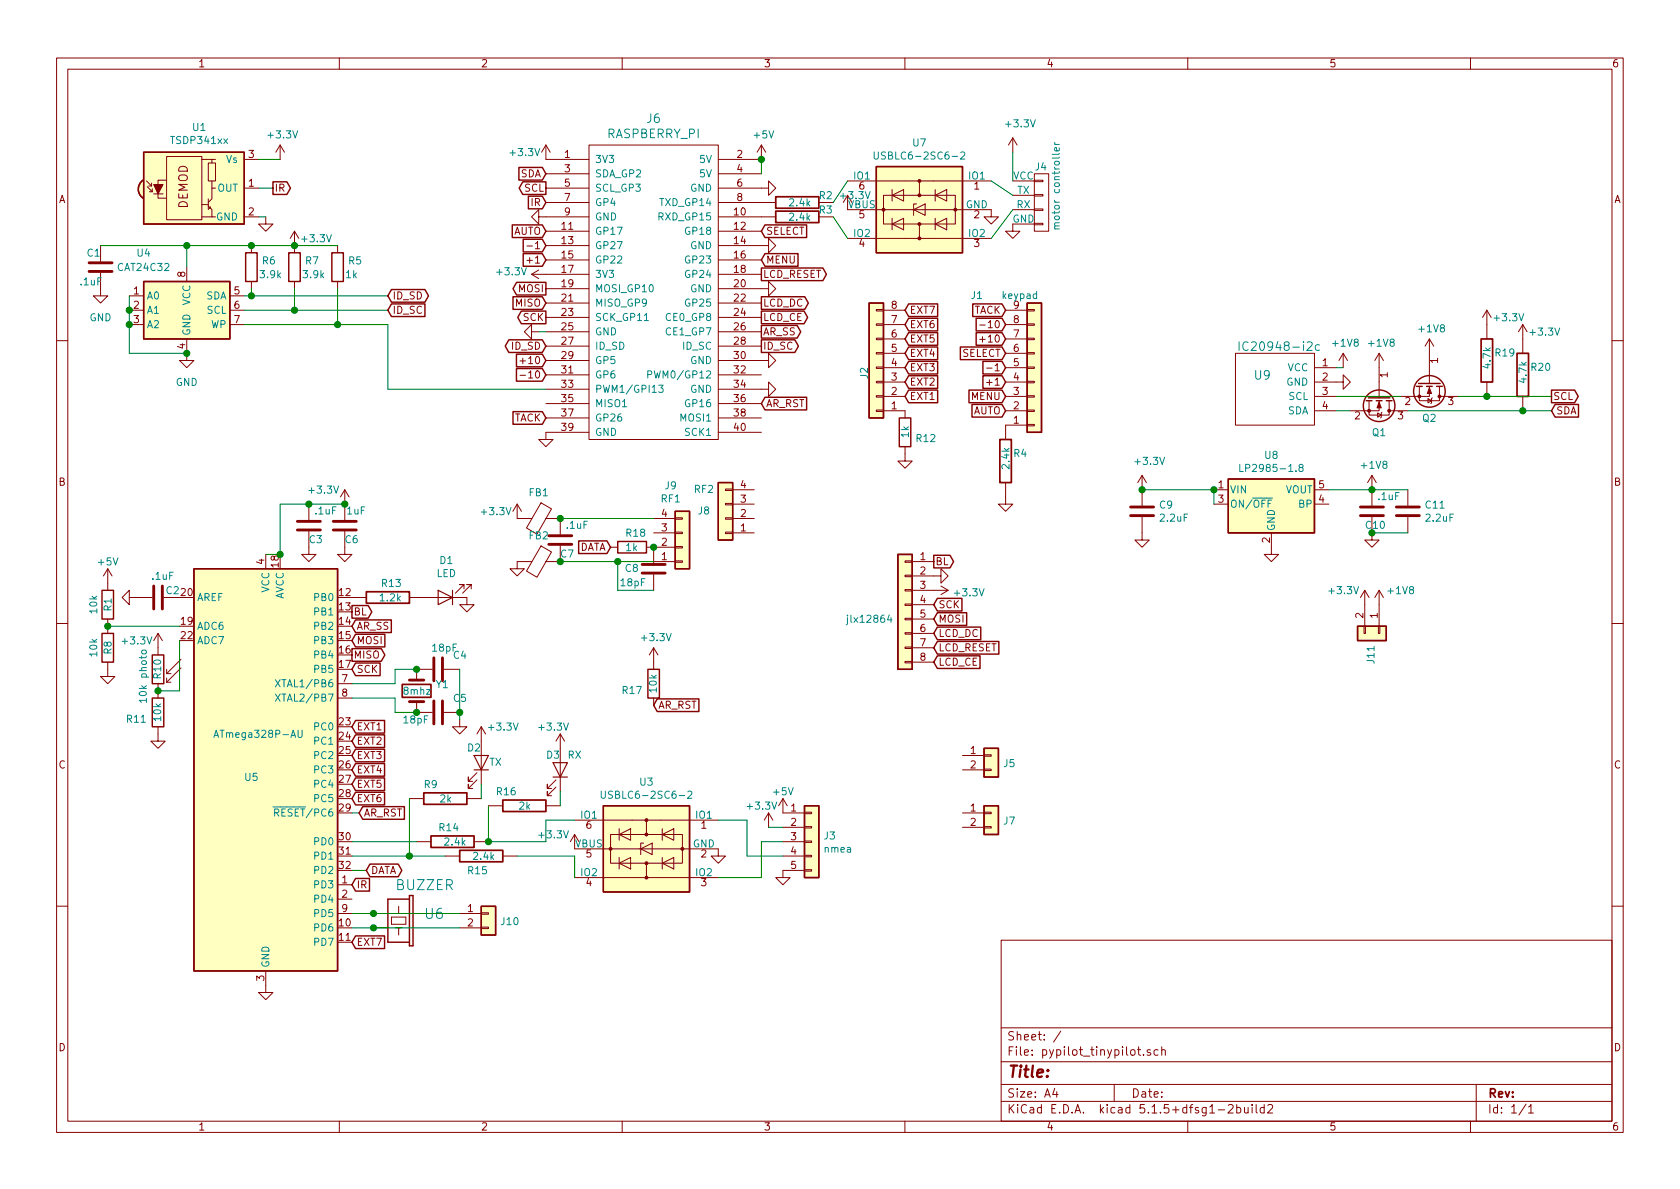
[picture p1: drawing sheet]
<svg xmlns="http://www.w3.org/2000/svg" width="297mm" height="210mm" viewBox="0 0 297 210" stroke-linecap="round" stroke-linejoin="round" font-family="sans-serif">
<g fill="none" stroke="#840000" stroke-width=".18">
<path d="M10 10.3h277v189.9h-277zM12 12.2h273v186.1h-273zM60 10.3v1.9M110 10.3v1.9M160 10.3v1.9M210 10.3v1.9M260 10.3v1.9M25.9 32l.9 .9M26 33l.9 .9M26.3 32.9h.5M26.4 33.9h.5M26.8 32.4v.5"/>
<path d="M26.9 33.4v.5M27.2 34.3h1.6M29.5 27.7h6.2v11.2h-6.2zM29.5 31.9h-1.6v3.1h1.6M35.7 38.3h1.8M35.7 28.2h1.8M35.7 36.2h1.1M36.8 28.8h1.3v3.2h-1.3zM36.8 36.4l.7 .7v1.2h.6M36.8 35.2v1.9M37.2 36.6v.2h-.2M37.5 32v1.3"/>
<path d="M38.1 28.2h-.6v.6M38.1 33.3h-.6v1.9l-.7 .6M43.2 38.3h2.5M43.2 28.2h2.5M43.2 33.3h2.5M47 38.3v1.3h1.3l-1.3 1.3-1.3-1.3h1.3M49.5 25.6l-.7 1.3M49.5 25.6v2.6M49.5 25.6l.8 1.3M95.2 38.3v-1.2l-1.2 1.2 1.2 1.3v-1.3h8.9M96.5 25.6v2.6h7.6M96.5 33.3h7.6"/>
<path d="M96.5 35.8h7.6M96.5 30.7h7.6M96.5 25.6l-.7 1.3M96.5 25.6l.8 1.3M104.1 25.6h22.9v52.1h-22.9zM127 33.3h8.9v-1.3l1.3 1.3-1.3 1.2v-1.2M127 38.3h10.2M127 35.8h10.2M127 30.7h7.6M134.6 25.6v2.6h-7.6M134.6 25.6l-.7 1.3M134.6 25.6l.8 1.3"/>
<path d="M149.9 32h12.7v2.5M149.9 34.5v2.6h25.4v1.2h-1.3l1.3 1.3 1.2-1.3h-1.2M156.2 34.5h12.7v5.1h-12.7zM157.7 39.6l2.1-1v2zM157.7 34.5l2.1-1v2.1zM157.7 33.5v2.1M157.7 38.6v2M161.5 37.1l2.1-1v2zM162.1 36.1h-.6v2M162.6 39.6v2.6h-12.7M162.6 32h12.7M165.4 39.6l2-1v2z"/>
<path d="M165.4 34.5l2-1v2.1zM165.4 33.5v2.1M165.4 38.6v2M179.1 32h3.8M179.1 34.5h3.8M179.1 37.1h3.8M179.1 24.4l-.8 1.2M179.1 24.4v2.5M179.1 24.4l.7 1.2M182.9 39.5h1.5v.2h-1.5zM182.9 37h1.5v.2h-1.5zM182.9 34.4h1.5v.3h-1.5z"/>
<path d="M182.9 31.9h1.5v.2h-1.5zM182.9 30.7h2.5v10.2h-2.5zM182.9 39.6h-3.8v1.3h-1.3l1.3 1.3 1.2-1.3h-1.2M17.8 48.3v4h1.2l-1.2 1.3-1.3-1.3h1.3M17.8 43.4v2.8M22.9 57.4h2.5M22.9 54.9h2.5M22.9 52.3h2.5M33 59.9v3.8h1.3l-1.3 1.3-1.3-1.3h1.3M33 47.2v2.6M40.6 57.4h2.6M40.6 54.9h2.6"/>
<path d="M40.6 52.3h2.6M44.4 43.4v1.3M44.4 49.8v1.2M52.1 40.9v3.8M52.1 49.8v1.2M52.1 40.9l-.8 1.3M52.1 40.9l.7 1.3M59.7 43.4v1.3M59.7 49.8v1.2M93.2 46h.9M93.2 43.5h.9M94 58.7v-1.3l-1.3 1.3 1.3 1.2v-1.2h1.2"/>
<path d="M94 48.5h10.1M94 48.5l1.2 .8M95.2 47.7l-1.2 .8M96.5 40.9h7.6M96.5 43.4h7.6M96.5 46h7.6M96.5 51h7.6M96.5 53.6h7.6M96.5 56.1h7.6M96.5 58.7h7.6M127 51h8.9v-1.2l1.3 1.2-1.3 1.3v-1.3M127 43.4h8.9v-1.2l1.3 1.2-1.3 1.3v-1.3"/>
<path d="M127 40.9h7.6M127 46h7.6M127 48.5h7.6M127 53.6h7.6M127 56.1h7.6M127 58.7h7.6M154.9 59.8h1.3v.3h-1.3zM154.9 57.3h1.3v.2h-1.3zM154.9 54.7h1.3v.3h-1.3zM156.2 59.9h3.8M156.2 57.4h3.8M156.2 54.9h3.8"/>
<path d="M162.6 42.2h12.7M173.2 57.5h1M177.8 59.9h3.8M177.8 57.4h3.8M177.8 54.9h3.8M181.6 59.8h1.3v.3h-1.3zM181.6 57.3h1.3v.2h-1.3zM181.6 54.7h1.3v.3h-1.3zM252.7 59.9l-.7 1.3M252.7 59.9v7.9M252.7 59.9l.8 1.3M262.9 54.9l-.8 1.2"/>
<path d="M262.9 54.9v5M262.9 54.9l.8 1.2M269.2 57.4l-.7 1.3M269.2 57.4v5.1M269.2 57.4l.8 1.3M10 60.2h2M91.9 66.4h1M91.9 63.8h1M96.5 61.2h7.6M96.5 63.7h7.6M96.5 66.3h7.6M96.5 68.8h7.6"/>
<path d="M96.5 71.4h7.6M96.5 73.9h7.6M104.1 76.4h-7.6v1.3h1.3l-1.3 1.3-1.3-1.3h1.3M127 63.7h8.9v-1.2l1.3 1.2-1.3 1.3v-1.3M127 68.8h8.9v-1.2l1.3 1.2-1.3 1.3v-1.3M127 61.2h7.6M127 66.3h7.6M127 71.4h7.6M127 73.9h7.6M127 76.4h7.6M154.9 62.4h1.3v.2h-1.3zM154.9 67.4h1.3v.3h-1.3z"/>
<path d="M154.9 70h1.3v.2h-1.3zM154.9 72.5h1.3v.3h-1.3zM154.9 64.9h1.3v.2h-1.3zM156.2 72.6h3.8v1.3M156.2 70.1h3.8M156.2 67.6h3.8M156.2 65h3.8M156.2 62.5h3.8M160 79v2.5h1.3l-1.3 1.3-1.3-1.3h1.3M173.2 60h1M174.4 65.1h1M174.4 67.6h1"/>
<path d="M177.8 72.6h3.8M177.8 70.1h3.8M177.8 67.6h3.8M177.8 65h3.8M177.8 62.5h3.8M181.6 62.4h1.3v.2h-1.3zM181.6 67.4h1.3v.3h-1.3zM181.6 70h1.3v.2h-1.3zM181.6 72.5h1.3v.3h-1.3zM181.6 75.1h1.3v.2h-1.3zM181.6 64.9h1.3v.2h-1.3zM181.6 75.2h-3.8v2.5"/>
<path d="M218.4 62.5h14v12.7h-14zM232.4 67.6h5.1v-1.3l1.3 1.3-1.3 1.2v-1.2M232.4 72.6h3.8M232.4 70.1h3.8M232.4 65h3.8M237.5 62.5l-.8 1.2M237.5 62.5v2.5M237.5 62.5l.8 1.2M242.1 70.9v2.5h3.5v-2.5M243.6 73l.6 .4-.6 .4zM243.8 70.9v1.7h-5M243.8 62.5l-.7 1.2"/>
<path d="M243.8 62.5v7.9M243.8 62.5l.8 1.2M244.3 72.9l-.1 .1v.8l-.1 .1M245.6 72.6h3.3M251 68.3v2.6h3.5v-2.6M252.5 70.5l.6 .4-.6 .3zM252.7 68.3v1.8h-5.1M253.2 70.4l-.1 .1v.7l-.1 .2M254.5 70.1h3.3M262.9 67.6v2.5M269.2 70.1v2.5M285 60.2h2"/>
<path d="M47 98v2.6M54.6 94v4h-1.3l1.3 1.3 1.3-1.3h-1.3M54.6 89.1v2.8M61 94v4h-1.3l1.3 1.3 1.2-1.3h-1.2M61 86.6v5.3M61 86.6l-.8 1.3M61 86.6l.7 1.3M91.4 89.1v2.6h2.6M91.4 89.1l-.7 1.3M91.4 89.1l.8 1.3M94 99.3h-2.6v1.3h1.3l-1.3 1.2-1.2-1.2h1.2M95.7 88.9l1.8 1.1-2.6 4.5-1.8-1.1z"/>
<path d="M95.7 96.5l1.8 1.1-2.6 4.5-1.8-1.1zM96.5 91.7h2.6v2.8M99.1 96.5v2.8h-2.6M107.9 96.8h1.3M114.3 96.8h5.1M115.6 91.7h3.8M115.6 99.3h3.8M115.6 94.2h3.8M115.6 96.8v2.8M119.4 91.6h1.2v.2h-1.2zM119.4 94.1h1.2v.3h-1.2zM119.4 99.2h1.2v.2h-1.2z"/>
<path d="M119.4 96.6h1.2v.3h-1.2zM128.3 86.5h1.2v.2h-1.2zM128.3 89h1.2v.3h-1.2zM128.3 94.1h1.2v.3h-1.2zM128.3 91.6h1.2v.2h-1.2zM129.5 91.7h3.8M129.5 94.2h3.8M129.5 89.1h3.8M129.5 86.6h3.8M160 99.2h1.3v.2h-1.3zM161.3 99.3h3.8M177.8 85.3v3.8h1.3l-1.3 1.3-1.3-1.3h1.3"/>
<path d="M201.9 91.4v4.1h1.3l-1.3 1.3-1.2-1.3h1.2M201.9 84.1l-.7 1.2M201.9 84.1v5.3M201.9 84.1l.8 1.2M214.6 89.1h2.6M214.6 86.6h2.6M224.8 94.2v3.8h1.3l-1.3 1.3-1.3-1.3h1.3M232.4 89.1h2.5M232.4 86.6h2.5M242.6 91.4v4.1h1.2l-1.2 1.3-1.3-1.3h1.3M242.6 84.1l-.8 1.2M242.6 84.1v5.3"/>
<path d="M242.6 84.1l.7 1.2M248.9 86.6v2.8M248.9 91.4v2.8M10 110.3h2M19 117.1v2.5h-1.2l1.2 1.3 1.3-1.3h-1.3M19 100.6l-.7 1.2M19 100.6v3.8M19 109.5v2.5M19 100.6l.8 1.2M22.9 105.7v1.2l-1.3-1.2 1.3-1.3v1.3h4M27.9 112v3.8M27.9 112l.8 1.3"/>
<path d="M27.9 112l-.7 1.3M29.5 118.4v.7M29.5 119.9v.7M29.5 119.1h.7M32 118.1l-2.5 2.5M32 116.6l-2.5 2.5M62.2 105.7h2.6M72.4 105.7h10.1v1.2h-1.2l1.2 1.3 1.3-1.3h-1.3M76.5 118.4h-2.8v1.9M78.5 118.4h2.8M82 104.1v-.7h-.7h.7l-1.5 1.5M83.3 104.1v-.7h-.8h.8l-1.5 1.5"/>
<path d="M115.6 114.5l-.8 1.3M115.6 101.6v2.8M115.6 114.5v3.9M115.6 114.5l.7 1.3M160 111.9h1.3v.2h-1.3zM160 114.4h1.3v.3h-1.3zM160 117h1.3v.2h-1.3zM160 109.3h1.3v.3h-1.3zM160 104.3h1.3v.2h-1.3zM160 101.7h1.3v.3h-1.3zM160 106.8h1.3v.3h-1.3zM161.3 101.8h5.1v-1.2l1.2 1.2-1.2 1.3v-1.3"/>
<path d="M161.3 104.4h6.3M161.3 106.9h3.8M161.3 109.5h3.8M161.3 112h3.8M161.3 114.5h3.8M161.3 117.1h3.8M166.4 103.6l1.2 .8M167.6 104.4l-1.2 .8M241.2 110.7h.2v1.3h-.2zM241.3 104.4l-.8 1.3M241.3 104.4v6.3M241.3 104.4l.8 1.3"/>
<path d="M243.7 110.7h.3v1.3h-.3zM243.8 104.4v6.3M243.8 104.4l-.7 1.3M243.8 104.4l.8 1.3M285 110.3h2M27.9 128.5v2.6h-1.2l1.2 1.2 1.3-1.2h-1.3M27.9 120.9v2.5M29.5 120.6h.7M59.7 120.9h2.5M59.7 123.4h2.5M73.7 124.1v1.9h2.8M78.5 126h2.8"/>
<path d="M81.3 127.2v1.3h-1.3l1.3 1.3 1.2-1.3h-1.2M84.3 137.9l-1.5 1.5v-.7v.7h.8M84.3 136.6l-1.5 1.6v-.8v.8h.8M85.1 128.5l.8 1.3M85.1 128.5v10.2M85.1 128.5l-.8 1.3M98.3 139.2l-1.5 1.5v-.8v.8h.7M98.3 137.9l-1.5 1.5v-.7v.7h.7M99.1 129.8l.7 1.3M99.1 129.8v10.1M99.1 129.8l-.8 1.3M115.6 123.4v1.3"/>
<path d="M170.2 133.6h3.8M170.2 136.1h3.8M174 136h1.3v.3h-1.3zM174 133.5h1.3v.2h-1.3zM59.7 156.5h2.5M59.7 159h2.5M72.4 141.2h2.5M73.7 148.8h2.5M78.7 151.4h2.6M82.5 141.2h2.6M83.8 148.8h2.6M86.4 142.5h2.5"/>
<path d="M88.9 151.4h2.5M96.5 142.5h2.6M101.6 147.6v2.5h25.4v1.3h1.3l-1.3 1.2-1.3-1.2h1.3M101.6 145h12.7v2.6M101.6 147.6l-.8 1.2M101.6 147.6l.8 1.2M107.9 147.6h12.7v5h-12.7zM109.5 152.6l2-1v2.1zM109.5 147.6l2-1v2zM109.5 146.6v2M109.5 151.6v2.1M113.3 150.1l2-1v2z"/>
<path d="M113.8 149.1h-.5v2M114.3 152.6v2.6h-12.7M114.3 155.2h12.7M114.3 145h12.7M117.1 152.6l2-1v2.1zM117.1 147.6l2-1v2zM117.1 146.6v2M117.1 151.6v2.1M135.9 143.8l-.8 1.2M135.9 143.8v2.5M135.9 143.8l.8 1.2M138.4 141.2l-.7 1.3"/>
<path d="M138.4 141.2v2.6h3.8M138.4 141.2l.8 1.3M138.4 146.3h3.8M138.4 148.8h3.8M138.4 151.4h3.8M142.2 153.8h1.3v.2h-1.3zM142.2 151.3h1.3v.2h-1.3zM142.2 146.2h1.3v.2h-1.3zM142.2 143.6h1.3v.3h-1.3zM142.2 148.7h1.3v.3h-1.3zM142.2 153.9h-3.8v1.3h1.3l-1.3 1.3-1.2-1.3h1.2M170.2 143.8h3.8"/>
<path d="M170.2 146.3h3.8M174 146.2h1.3v.2h-1.3zM174 143.6h1.3v.3h-1.3zM10 160.2h2M47 171.7v3.8h1.3l-1.3 1.3-1.3-1.3h1.3M59.7 161.5h2.5M66 161.5h2.6M66 164.1h2.6M69.2 162.2h2.6v1.2h-2.6zM69.8 161.5h1.3M69.8 164.1h1.3M70.5 160.3v1.2"/>
<path d="M70.5 164.1v1.2M81.3 161.5h3.8M81.3 164.1h3.8M85.1 164h1.3v.2h-1.3zM85.1 161.4h1.3v.3h-1.3zM177 166.3h108v32h-108zM285 160.2h2M60 198.3v1.9M110 198.3v1.9M160 198.3v1.9M177 194.8h108M177 191.8h108"/>
<path d="M177 187.8h108M177 181.8h108M186.5 192.5l-.4 1h1M186.8 193v1M187.6 182.3l-1.3 2M197 191.8v3M201.1 185.6h.6M201.3 185.1v1.3l.4 .2M202.2 186.5v.1M203.4 185.7a.37 .37 0 0 0-.6 .1l.1 .2 .5 .2 .1 .1-.2 .3-.5-.1M204.7 185.7l-.4-.1-.3 .3 .1 .6 .2 .1 .4-.1M205.4 185.7h.1a.37 .37 0 0 1 .5 .1v.8"/>
<path d="M205.4 185.1v1.5M210 198.3v1.9M215.4 196.3h1.1M217.2 195.5l.2-.2h.4l.2 .5-.9 1h.9M218.7 195.9l.4-.1 .3 .3-.1 .6h-.6M218.7 195.3v1.5M220 195.8l.1 .9 .3 .1 .3-.1M220.7 195.8v1M221.4 195.3v.2M221.4 195.8v1M222.1 195.3v1.3l.2 .2M223.5 195.9l-.4-.1-.3 .3 .1 .6 .2 .1 .4-.1"/>
<path d="M223.5 195.3v1.5M224.2 195.5l.2-.2h.3l.3 .5-.9 1h.9M260 198.3v1.9M261 191.8v6.5M269.8 195.2l-1.2 2M270.3 195.8l.4-.5v1.5M270.3 196.8h.8"/>
</g>
<g fill="none" stroke="#840000" stroke-width=".25">
<path d="M25.3 31.9a1.96 1.96 0 0 0 0 3.1M25.4 26.9h17.8v12.7h-17.8zM48.3 32.2h2.4l.7 1.1-.7 1.1h-2.4zM90.6 39.8h5.3l.6 1.1-.6 1.1h-5.3zM91.7 29.6h4.2l.6 1.1-.6 1.1h-4.2zM92.4 32.2h4.1v2.2h-4.1l-.6-1.1zM93.4 34.7h2.5l.6 1.1-.6 1.1h-2.5zM135.3 39.8h7.3v2.2h-7.3l-.7-1.1zM154.9 29.5h15.3v15.2h-15.3zM25.4 49.8h15.2v10.1h-15.2zM43.4 44.7h2.1v5.1h-2.1zM51.1 44.7h2v5.1h-2z"/>
<path d="M58.7 44.7h2v5.1h-2zM69.2 53.7h5.9v2.3h-5.9l-.6-1.1zM69.2 51.2h5.9l.7 1.1-.7 1.1h-5.9l-.6-1.1zM90.7 52.5h5.2l.6 1.1-.6 1.1h-5.2zM91.3 49.9h5.2v2.3h-5.2l-.6-1.2zM92.2 55h4.3v2.2h-4.3l-.7-1.1zM92.5 44.9h3.4l.6 1.1-.6 1.1h-3.4zM92.5 42.3h3.4l.6 1.1-.6 1.1h-3.4zM134.6 47.4h10.9l.6 1.1-.6 1.1h-10.9zM134.6 55h7.6l.6 1.1-.6 1.1h-7.6zM134.6 52.5h7.7l.6 1.1-.6 1.1h-7.7zM134.6 57.6h6.3l.7 1.1-.7 1.1h-6.3z"/>
<path d="M135.3 44.9h5.8v2.2h-5.8l-.7-1.1zM153.7 53.6h2.5v20.3h-2.5zM160.7 53.7h5.1v2.3h-5.1l-.7-1.1zM160.7 58.8h5.1v2.3h-5.1l-.7-1.2zM160.7 56.3h5.1v2.2h-5.1l-.7-1.1zM172 53.7h5.2l.6 1.2-.6 1.1h-5.2zM172.6 56.3h4.6l.6 1.1-.6 1.1h-4.6zM172.6 58.8h4.6l.6 1.1-.6 1.2h-4.6zM181.6 53.6h2.5v22.8h-2.5zM90 60.1h5.9l.6 1.1-.6 1.1h-5.9l-.7-1.1zM90.7 72.8h5.2l.6 1.1-.6 1.1h-5.2zM91.3 65.2h4.6l.6 1.1-.6 1.1h-4.6z"/>
<path d="M91.3 62.6h4.6l.6 1.1-.6 1.2h-4.6zM134.6 60.1h5.9l.7 1.1-.7 1.1h-5.9zM135.3 70.3h7.3v2.2h-7.3l-.7-1.1zM159 73.9h2v5.1h-2zM160.7 69h5.1v2.2h-5.1l-.7-1.1zM160.7 66.4h5.1v2.3h-5.1l-.7-1.1zM160.7 63.9h5.1v2.2h-5.1l-.7-1.1zM160.7 61.4h5.1v2.2h-5.1l-.7-1.1zM169.8 61.4h7.4l.6 1.1-.6 1.1h-7.4zM171.3 69h5.9l.6 1.1-.6 1.1h-5.9zM171.9 71.5h5.3l.6 1.1-.6 1.2h-5.3zM173.8 63.9h3.4l.6 1.1-.6 1.1h-3.4z"/>
<path d="M173.8 66.4h3.4l.6 1.2-.6 1.1h-3.4zM241.6 70.9h1M241.9 70.4h3.8M243.3 70.9h1M245.1 70.9h1M250.4 68.3h1.1M250.8 67.8h3.8M252.2 68.3h1M254 68.3h1M274.3 69h4.1l.6 1.1-.6 1.1h-4.1zM275 71.5h4.1v2.3h-4.1l-.7-1.2zM102.3 95.7h5l.6 1.1-.6 1.1h-5z"/>
<path d="M109.2 95.8h5.1v2h-5.1zM119.4 90.4h2.5v10.2h-2.5zM127 85.3h2.5v10.2h-2.5zM158.7 98h2.6v20.4h-2.6zM165.1 98.2h2.9l.6 1.1-.6 1.1h-2.9zM217.2 84.7h15.2v9.5h-15.2zM18 112h2.1v5.1h-2.1zM18 104.4h2.1v5.1h-2.1zM26.9 115.8h2.1v5.1h-2.1zM34.3 100.6h25.4v71.1h-25.4zM62.2 107.1h2.9l.6 1.1-.6 1.1h-2.9zM62.2 114.7h5.2l.6 1.1-.6 1.1h-5.2z"/>
<path d="M62.9 112.2h5.1v2.2h-5.1l-.7-1.1zM62.9 117.2h4.3v2.3h-4.3l-.7-1.1zM62.9 109.6h6.3v2.3h-6.3l-.7-1.2zM114.6 118.4h2v5h-2zM165.7 113.4h10.9v2.3h-10.9l-.6-1.2zM165.7 108.4h5.2v2.2h-5.2l-.6-1.1zM165.7 105.8h4.4v2.2h-4.4l-.6-1.1zM165.7 116h7.6v2.2h-7.6l-.6-1.1zM165.7 110.9h7.7v2.2h-7.7l-.6-1.1zM240 110.7h5.1v2.6h-5.1zM26.9 123.4h2.1v5.1h-2.1zM62.9 137.6h5.1v2.2h-5.1l-.7-1.1z"/>
<path d="M62.9 127.4h5.1v2.2h-5.1l-.7-1.1zM62.9 129.9h5.1v2.3h-5.1l-.7-1.1zM62.9 132.5h5.1v2.2h-5.1l-.7-1.1zM62.9 135h5.1v2.3h-5.1l-.7-1.2zM116.2 123.6h7.4v2.2h-7.4l-.6-1.1zM174 132.3h2.5v5.1h-2.5zM62.9 155.3h2.4v2.3h-2.4l-.7-1.1zM62.9 140.1h5.1v2.2h-5.1l-.7-1.1zM64.1 142.6h7.4v2.3h-7.4l-.6-1.1zM65.4 152.8h5l.6 1.1-.6 1.1h-5l-.6-1.1zM72.4 158.4h.6v8.9h-.6zM72.4 159h-3.8v7.6h3.8"/>
<path d="M106.7 142.5h15.2v15.2h-15.2zM142.2 142.5h2.6v12.7h-2.6zM174 142.5h2.5v5.1h-2.5zM62.9 165.5h5.1v2.2h-5.1l-.7-1.1zM85.1 160.3h2.5v5h-2.5z"/>
<circle cx="243.8" cy="71.7" r="2.79"/>
<circle cx="252.7" cy="69.2" r="2.79"/>
</g>
<g fill="none" stroke="#008484" stroke-width=".18">
<path d="M154.6 26.9v1l.2 .2h.4l.1-.2v-1M169.9 27l.5-.1 .2 .3-.1 .2-.7 .7h.8M186.5 25.2l.2 .3M186.5 25.5h.8M187.2 26.2l.1 .3-.2 .2-.6-.1v-.4l.3-.1 .1 .6M187.3 39.9l-.8 .1v.3l.1 .2M113.9 56.7h.8M186.5 40.5h.8M114.5 66.2h.6l.1-.5-.2-.1h-.5v1.2M116.5 68.1h.7l-.4 .5 .4 .1-.1 .6-.4 .1-.2-.1M219.1 60.4v1.6M220.7 60.6a.62 .62 0 0 0-.8 0 .62 .62 0 0 0-.2 .7 .56 .56 0 0 0 .3 .6 .56 .56 0 0 0 .7-.1"/>
<path d="M233.3 61h-.4l-.3 .1v.7a.48 .48 0 0 0 .7 .1M219.2 82.1v1.3h.6M223.9 88.1h1.1M224.8 88.4h-.6v1.3M229.9 82.7l-.2-.3 .1-.2 .3-.1 .3 .1v.3l-.6 .2-.1 .2v.3l.2 .2 .4-.1 .1-.1v-.4l-.3-.1M25.1 115.1l.6-.1 .2 .2-.1 .3-.5 .1-.3-.2zM149.8 109.2v1.1l-.2 .2M157.2 108.7l-.3 .9h.8M157.5 109.2v.9M25.9 123.8h-1.3l.4 .4M25.9 123.5v.7M37.8 130.4l.4-1.3 .5 1.3"/>
<path d="M37.9 130h.6M48.7 120.2l.8 1.3M48.7 122.7l.8 1.3M49.5 120.2l-.8 1.3M49.5 122.7l-.8 1.3M52.7 129.1v1.1l.2 .2h.3l.2-.2v-1.1M106.3 139.9v1l.3 .3 .3-.1 .1-.2v-1M48.3 142.7h1.2M48.6 143.7h.6l.1-.2-.1-.3-.2-.2h-.4v1.3M48.9 143.7l.4 .6M121.6 140l.5-.1 .2 .4v.2l-.8 .7h.8"/>
</g>
<g fill="#ffffc2" stroke="#ffffc2" stroke-width=".18">
<path d="M106.7 142.5h15.2v15.2h-15.2z"/>
<path d="M181.6 53.6h2.5v22.8h-2.5z"/>
<path d="M25.1 32l.2-.1 1.1 1.5-1.1 1.6a1.96 1.96 0 0 1-.2-3z"/>
<path d="M25.4 26.9h17.8v12.7h-17.8z"/>
<path d="M142.2 142.5h2.6v12.7h-2.6z"/>
<path d="M119.4 90.4h2.5v10.2h-2.5z"/>
<path d="M127 85.3h2.5v10.2h-2.5z"/>
<path d="M153.7 53.6h2.5v20.3h-2.5z"/>
<path d="M34.3 100.6h25.4v71.1h-25.4z"/>
<path d="M217.2 84.7h15.2v9.5h-15.2z"/>
<path d="M25.4 49.8h15.2v10.1h-15.2z"/>
<path d="M154.9 29.5h15.3v15.2h-15.3z"/>
<path d="M158.7 98h2.6v20.4h-2.6z"/>
<path d="M174 132.3h2.5v5.1h-2.5z"/>
<path d="M174 142.5h2.5v5.1h-2.5z"/>
<path d="M240 110.7h5.1v2.6h-5.1z"/>
<path d="M85.1 160.3h2.5v5h-2.5z"/>
</g>
<g fill="#840000" stroke="#840000" stroke-width=".18">
<path d="M27.2 32.6h1.6l-.9 1.7z"/>
<path d="M252.7 68.6l.4 1h-.8z"/>
<path d="M243.8 71.1l.4 1h-.7z"/>
<circle cx="120.6" cy="150.1" r=".25"/>
<circle cx="114.3" cy="155.2" r=".25"/>
<circle cx="114.3" cy="152.6" r=".25"/>
<circle cx="114.3" cy="147.6" r=".25"/>
<circle cx="114.3" cy="145" r=".25"/>
<circle cx="107.9" cy="150.1" r=".25"/>
<circle cx="251" cy="70.1" r=".25"/>
<circle cx="254.5" cy="70.1" r=".25"/>
<circle cx="242.1" cy="72.6" r=".25"/>
<circle cx="245.6" cy="72.6" r=".25"/>
<circle cx="168.9" cy="37.1" r=".25"/>
<circle cx="162.6" cy="42.2" r=".25"/>
<circle cx="162.6" cy="39.6" r=".25"/>
<circle cx="162.6" cy="34.5" r=".25"/>
<circle cx="162.6" cy="32" r=".25"/>
<circle cx="156.2" cy="37.1" r=".25"/>
</g>
<path d="M137.2 34.8h7.6v2h-7.6zM137.2 37.3h7.6v2.1h-7.6zM261.9 59.9h2v7.7h-2zM176.8 77.7h2v7.6h-2zM268.2 62.5h2.1v7.6h-2.1zM64.8 104.6h7.6v2.1h-7.6zM71.1 121h5.1v2.3h-5.1zM74.9 140.2h7.6v2h-7.6zM76.2 147.8h7.6v2.1h-7.6zM81.3 150.4h7.6v2h-7.6zM88.9 141.5h7.6v2h-7.6z" fill="none" stroke="#840000" stroke-width=".3"/>
<g fill="none" stroke="#840000" stroke-width=".51">
<path d="M15.7 48h4.1M15.7 46.5h4.1M52.6 92.2h4M52.6 93.7h4M58.9 92.2h4.1M58.9 93.7h4.1M97 94.7h4.1M97 96.3h4.1M113.5 99.8h4.1M199.9 91.2h4.1M199.9 89.7h4.1M240.5 91.2h4.1"/>
<path d="M240.5 89.7h4.1M246.9 91.2h4.1M246.9 89.7h4.1M27.2 103.6v4.1M28.7 103.6v4.1M76.7 116.3v4.1M78.2 116.3v4.1M113.5 101.3h4.1M72.4 120.3h2.5M72.4 124.1h2.5M76.7 123.9v4.1M78.2 123.9v4.1"/>
</g>
<path d="M77.5 104.4l2.5 1.3-2.5 1.2zM80 104.4v2.5M83.8 133.6h2.6l-1.3 2.5zM83.8 136.1h2.6M97.8 134.9h2.5l-1.2 2.5zM97.8 137.4h2.5" fill="none" stroke="#840000" stroke-width=".2"/>
<g fill="none" stroke="#008400" stroke-width=".18">
<path d="M45.7 28.2h3.8M45.7 38.3h1.3M45.7 33.3h2.6M134.6 28.2v2.5M147.3 38.3l2.6 3.9M149.9 32l-2.6 3.8M175.3 32l3.8 2.5M179.1 26.9v5.1M179.1 37.1l-3.8 5.1M17.8 43.4h41.9M22.9 52.3v10.2h10.1M33 43.4v3.8"/>
<path d="M43.2 57.4h25.4v11.4h27.9M43.2 54.9h25.4M43.2 52.3h25.4M44.4 51v1.3M52.1 51v3.9M59.7 51v6.4M95.2 58.7h1.3M236.2 70.1h11.4M236.2 72.6h2.6M236.2 65h1.3M248.9 72.6h25.4M257.8 70.1h16.5"/>
<path d="M61 89.1h-11.5v8.9h-2.5M99.1 91.7h16.5M99.1 99.3h16.5M109.2 99.3v5.1h6.4M201.9 86.6h12.7v2.5M234.9 86.6h14M242.6 94.2h6.3M19 110.7h12.7M31.7 113.3v8.9h-3.8M73.7 118.4h-3.9v2.5h-7.6M81.3 118.4v8.8M62.2 123.4h7.6v2.6h3.9"/>
<path d="M85.1 138.7v2.5M99.1 139.9v2.6M62.2 151.4h16.5M62.2 148.8h11.5M62.2 143.8h1.3M62.2 153.9h2.6M72.4 141.2v10.2M86.4 142.5v6.3h10.1v-3.8h5.1M91.4 151.4h10.2v3.8M127 145h5.1v6.4h6.3M135.9 146.3h2.5M138.4 148.8h-3.8v6.4h-7.6"/>
<path d="M62.2 161.5h19.1M62.2 164.1h19.1"/>
</g>
<g fill="#008400" stroke="#008400" stroke-width=".25">
<circle cx="44.5" cy="43.4" r=".51"/>
<circle cx="73.7" cy="126" r=".51"/>
<circle cx="115.6" cy="96.8" r=".51"/>
<circle cx="44.5" cy="52.3" r=".51"/>
<circle cx="99.1" cy="91.7" r=".51"/>
<circle cx="66" cy="164.1" r=".51"/>
<circle cx="99.1" cy="99.3" r=".51"/>
<circle cx="61" cy="89.1" r=".51"/>
<circle cx="214.6" cy="86.6" r=".51"/>
<circle cx="109.2" cy="99.3" r=".51"/>
<circle cx="33" cy="43.4" r=".51"/>
<circle cx="22.9" cy="54.9" r=".51"/>
<circle cx="59.7" cy="57.4" r=".51"/>
<circle cx="52.1" cy="43.4" r=".51"/>
<circle cx="22.9" cy="57.4" r=".51"/>
<circle cx="262.9" cy="70.1" r=".51"/>
<circle cx="54.6" cy="89.1" r=".51"/>
<circle cx="269.2" cy="72.6" r=".51"/>
<circle cx="52.1" cy="54.9" r=".51"/>
<circle cx="33" cy="62.5" r=".51"/>
<circle cx="66" cy="161.5" r=".51"/>
<circle cx="19" cy="110.7" r=".51"/>
<circle cx="72.4" cy="151.4" r=".51"/>
<circle cx="242.6" cy="94.2" r=".51"/>
<circle cx="81.3" cy="126" r=".51"/>
<circle cx="73.7" cy="118.4" r=".51"/>
<circle cx="27.9" cy="122.2" r=".51"/>
<circle cx="242.6" cy="86.6" r=".51"/>
<circle cx="134.6" cy="28.2" r=".51"/>
<circle cx="201.9" cy="86.6" r=".51"/>
<circle cx="86.4" cy="148.8" r=".51"/>
<circle cx="49.5" cy="98" r=".51"/>
</g>
<text font-size="2.8" fill="#840000" x="178" y="190.5">Title:</text>
<g font-size="2.5" fill="#008484">
<text x="70.1" y="157.4">BUZZER</text>
<text x="75.2" y="162.5">U6</text>
</g>
<g font-size="2.1" fill="#008484">
<text x="114.4" y="21.7">J6</text>
<text x="107.3" y="24.4">RASPBERRY_PI</text>
<text x="220.3" y="62">IC20948-i2c</text>
<text x="221.8" y="67.1">U9</text>
</g>
<g font-size="2.1" fill="#840000">
<text x="33.2" y="37" transform="rotate(-90 33.2 37)">DEMOD</text>
<text x="178" y="184">Sheet: /</text>
<text x="178" y="186.7">File: pypilot_tinypilot.sch</text>
<text x="178" y="196.9">KiCad E.D.A. kicad 5.1.5+dfsg1-2build2</text>
<text x="178" y="194.1">Size: A4</text>
<text x="200" y="194.1">Date:</text>
<text x="263" y="194.1">Rev:</text>
<text x="263" y="196.9">Id: 1/1</text>
</g>
<g font-size="1.8" fill="#840000">
<text x="35" y="11.9">1</text>
<text x="85" y="11.9">2</text>
<text x="135" y="11.9">3</text>
<text x="185" y="11.9">4</text>
<text x="235" y="11.9">5</text>
<text x="285" y="11.9">6</text>
<text x="44" y="27.9">3</text>
<text x="99.8" y="27.9">1</text>
<text x="130.3" y="27.9">2</text>
<text x="10.4" y="35.9">A</text>
<text x="44" y="33">1</text>
<text x="48.5" y="33.9">IR</text>
<text x="92" y="31.4">SDA</text>
<text x="92.7" y="33.9">SCL</text>
<text x="99.8" y="30.5">3</text>
<text x="99.8" y="33">5</text>
<text x="99.8" y="35.6">7</text>
<text x="130.3" y="30.5">4</text>
<text x="130.3" y="33">6</text>
<text x="130.3" y="35.6">8</text>
<text x="151.9" y="33.5">6</text>
<text x="172.2" y="33.5">1</text>
<text x="285.4" y="35.9">A</text>
<text x="44" y="38.1">2</text>
<text x="90.7" y="41.5">AUTO</text>
<text x="94" y="36.4">IR</text>
<text x="99.4" y="40.6">11</text>
<text x="99.8" y="38.1">9</text>
<text x="129.8" y="38.1">10</text>
<text x="129.8" y="40.6">12</text>
<text x="135.4" y="41.5">SELECT</text>
<text x="151.9" y="38.6">5</text>
<text x="172.2" y="38.6">2</text>
<text x="93.7" y="46.6">+1</text>
<text x="94.2" y="44.1">-1</text>
<text x="99.4" y="43.2">13</text>
<text x="99.4" y="45.7">15</text>
<text x="129.8" y="43.2">14</text>
<text x="129.8" y="45.7">16</text>
<text x="135.4" y="46.6">MENU</text>
<text x="151.9" y="43.7">4</text>
<text x="172.2" y="43.7">3</text>
<text x="23.6" y="52.1">1</text>
<text x="32.8" y="49" transform="rotate(-90 32.8 49)">8</text>
<text x="41.4" y="52.1">5</text>
<text x="69.4" y="53">ID_SD</text>
<text x="91.7" y="51.7">MOSI</text>
<text x="99.4" y="48.3">17</text>
<text x="99.4" y="50.8">19</text>
<text x="99.4" y="53.3">21</text>
<text x="129.8" y="48.3">18</text>
<text x="129.8" y="50.8">20</text>
<text x="129.8" y="53.3">22</text>
<text x="134.9" y="49.1">LCD_RESET</text>
<text x="23.6" y="54.6">2</text>
<text x="23.6" y="57.1">3</text>
<text x="41.4" y="54.6">6</text>
<text x="41.4" y="57.1">7</text>
<text x="69.4" y="55.5">ID_SC</text>
<text x="91.2" y="54.2">MISO</text>
<text x="92.5" y="56.8">SCK</text>
<text x="99.4" y="55.9">23</text>
<text x="99.4" y="58.4">25</text>
<text x="129.8" y="55.9">24</text>
<text x="129.8" y="58.4">26</text>
<text x="134.9" y="56.8">LCD_CE</text>
<text x="134.9" y="54.2">LCD_DC</text>
<text x="134.9" y="59.3">AR_SS</text>
<text x="157.6" y="59.7">6</text>
<text x="157.6" y="57.1">7</text>
<text x="157.6" y="54.6">8</text>
<text x="160.8" y="55.5">EXT7</text>
<text x="160.8" y="58">EXT6</text>
<text x="172.1" y="55.5">TACK</text>
<text x="174.4" y="58">-10</text>
<text x="179.2" y="59.7">7</text>
<text x="179.2" y="57.1">8</text>
<text x="179.2" y="54.6">9</text>
<text x="32.8" y="61.7" transform="rotate(-90 32.8 61.7)">4</text>
<text x="90.5" y="61.8">ID_SD</text>
<text x="92.7" y="64.4">+10</text>
<text x="99.4" y="61">27</text>
<text x="99.4" y="63.5">29</text>
<text x="129.8" y="61">28</text>
<text x="129.8" y="63.5">30</text>
<text x="134.9" y="61.8">ID_SC</text>
<text x="157.6" y="64.8">4</text>
<text x="157.6" y="62.2">5</text>
<text x="160.8" y="65.7">EXT3</text>
<text x="160.8" y="63.1">EXT4</text>
<text x="160.8" y="60.6">EXT5</text>
<text x="170" y="63.1">SELECT</text>
<text x="174" y="60.6">+10</text>
<text x="175.4" y="65.7">-1</text>
<text x="179.2" y="64.8">5</text>
<text x="179.2" y="62.2">6</text>
<text x="233.8" y="64.8">1</text>
<text x="254.3" y="64.2" transform="rotate(-90 254.3 64.2)">1</text>
<text x="93.2" y="66.9">-10</text>
<text x="99.4" y="66">31</text>
<text x="99.4" y="68.6">33</text>
<text x="99.4" y="71.1">35</text>
<text x="129.8" y="66">32</text>
<text x="129.8" y="68.6">34</text>
<text x="129.8" y="71.1">36</text>
<text x="157.6" y="69.8">2</text>
<text x="157.6" y="67.3">3</text>
<text x="160.8" y="70.7">EXT1</text>
<text x="160.8" y="68.2">EXT2</text>
<text x="171.8" y="70.7">MENU</text>
<text x="175" y="68.2">+1</text>
<text x="179.2" y="69.8">3</text>
<text x="179.2" y="67.3">4</text>
<text x="233.8" y="67.3">2</text>
<text x="233.8" y="69.8">3</text>
<text x="245.4" y="66.8" transform="rotate(-90 245.4 66.8)">1</text>
<text x="248.4" y="71.6">2</text>
<text x="256.1" y="71.6">3</text>
<text x="274.6" y="70.7">SCL</text>
<text x="90.8" y="74.5">TACK</text>
<text x="99.4" y="73.7">37</text>
<text x="99.4" y="76.2">39</text>
<text x="129.8" y="73.7">38</text>
<text x="129.8" y="76.2">40</text>
<text x="135.4" y="72">AR_RST</text>
<text x="157.6" y="72.4">1</text>
<text x="172" y="73.3">AUTO</text>
<text x="179.2" y="74.9">1</text>
<text x="179.2" y="72.4">2</text>
<text x="233.8" y="72.4">4</text>
<text x="239.5" y="74.2">2</text>
<text x="247.2" y="74.2">3</text>
<text x="275.1" y="73.3">SDA</text>
<text x="10.4" y="85.9">B</text>
<text x="131" y="88.9">3</text>
<text x="131" y="86.4">4</text>
<text x="215.4" y="86.4">1</text>
<text x="215.4" y="88.9">3</text>
<text x="233.2" y="88.9">4</text>
<text x="233.2" y="86.4">5</text>
<text x="285.4" y="85.9">B</text>
<text x="117" y="94">3</text>
<text x="117" y="91.4">4</text>
<text x="131" y="94">1</text>
<text x="131" y="91.4">2</text>
<text x="224.5" y="96" transform="rotate(-90 224.5 96)">2</text>
<text x="46.7" y="99.8" transform="rotate(-90 46.7 99.8)">4</text>
<text x="49.3" y="100.3" transform="rotate(-90 49.3 100.3)">18</text>
<text x="102.3" y="97.4">DATA</text>
<text x="117" y="99.1">1</text>
<text x="117" y="96.5">2</text>
<text x="162.7" y="99.1">1</text>
<text x="162.7" y="101.6">2</text>
<text x="165.4" y="99.9">BL</text>
<text x="32.1" y="105.4">20</text>
<text x="60" y="105.4">12</text>
<text x="60" y="107.9">13</text>
<text x="162.7" y="104.1">3</text>
<text x="162.7" y="106.7">4</text>
<text x="165.9" y="107.6">SCK</text>
<text x="32.1" y="110.5">19</text>
<text x="32.1" y="113">22</text>
<text x="60" y="110.5">14</text>
<text x="60" y="113">15</text>
<text x="62.5" y="108.8">BL</text>
<text x="63" y="113.9">MOSI</text>
<text x="63" y="111.4">AR_SS</text>
<text x="162.7" y="109.2">5</text>
<text x="162.7" y="111.8">6</text>
<text x="165.9" y="110.1">MOSI</text>
<text x="165.9" y="112.6">LCD_DC</text>
<text x="241" y="109.3" transform="rotate(-90 241 109.3)">2</text>
<text x="243.6" y="109.3" transform="rotate(-90 243.6 109.3)">1</text>
<text x="60" y="115.6">16</text>
<text x="60" y="118.1">17</text>
<text x="62.5" y="116.5">MISO</text>
<text x="63" y="119">SCK</text>
<text x="162.7" y="114.3">7</text>
<text x="162.7" y="116.8">8</text>
<text x="165.9" y="115.2">LCD_RESET</text>
<text x="165.9" y="117.7">LCD_CE</text>
<text x="60.5" y="120.6">7</text>
<text x="60.5" y="123.2">8</text>
<text x="116.4" y="125.3">AR_RST</text>
<text x="60" y="128.3">23</text>
<text x="60" y="130.8">24</text>
<text x="63" y="129.2">EXT1</text>
<text x="63" y="131.7">EXT2</text>
<text x="10.4" y="135.9">C</text>
<text x="60" y="133.3">25</text>
<text x="60" y="135.9">26</text>
<text x="63" y="134.2">EXT3</text>
<text x="63" y="136.8">EXT4</text>
<text x="171.6" y="133.3">1</text>
<text x="171.6" y="135.9">2</text>
<text x="285.4" y="135.9">C</text>
<text x="60" y="138.4">27</text>
<text x="60" y="141">28</text>
<text x="60" y="143.5">29</text>
<text x="63" y="139.3">EXT5</text>
<text x="63" y="141.9">EXT6</text>
<text x="139.9" y="143.5">1</text>
<text x="171.6" y="143.5">1</text>
<text x="60" y="148.6">30</text>
<text x="64.3" y="144.4">AR_RST</text>
<text x="103.7" y="146.6">6</text>
<text x="124" y="146.6">1</text>
<text x="139.9" y="146">2</text>
<text x="139.9" y="148.6">3</text>
<text x="171.6" y="146">2</text>
<text x="60" y="151.1">31</text>
<text x="60" y="153.7">32</text>
<text x="65.6" y="154.6">DATA</text>
<text x="103.7" y="151.6">5</text>
<text x="124" y="151.6">2</text>
<text x="139.9" y="151.1">4</text>
<text x="139.9" y="153.7">5</text>
<text x="60.5" y="156.2">1</text>
<text x="60.5" y="158.7">2</text>
<text x="60.5" y="161.3">9</text>
<text x="63" y="157.1">IR</text>
<text x="82.7" y="161.3">1</text>
<text x="103.7" y="156.7">4</text>
<text x="124" y="156.7">3</text>
<text x="60" y="163.8">10</text>
<text x="60" y="166.4">11</text>
<text x="63" y="167.3">EXT7</text>
<text x="82.7" y="163.8">2</text>
<text x="46.7" y="173.5" transform="rotate(-90 46.7 173.5)">3</text>
<text x="10.4" y="185.9">D</text>
<text x="285.4" y="185.9">D</text>
<text x="35" y="199.9">1</text>
<text x="85" y="199.9">2</text>
<text x="135" y="199.9">3</text>
<text x="185" y="199.9">4</text>
<text x="235" y="199.9">5</text>
<text x="285" y="199.9">6</text>
</g>
<g font-size="1.8" fill="#008484">
<text x="34.1" y="23.2">U1</text>
<text x="178" y="22.5">+3.3V</text>
<text x="30.4" y="25.5">TSDP341xx</text>
<text x="40" y="28.8">Vs</text>
<text x="47.6" y="24.5">+3.3V</text>
<text x="90.4" y="27.6">+3.3V</text>
<text x="105.2" y="28.8">3V3</text>
<text x="123.8" y="28.8">5V</text>
<text x="133.4" y="24.5">+5V</text>
<text x="155.7" y="28.2">USBLC6-2SC6-2</text>
<text x="161.4" y="25.9">U7</text>
<text x="38.4" y="33.9">OUT</text>
<text x="105.2" y="31.4">SDA_GP2</text>
<text x="105.2" y="33.9">SCL_GP3</text>
<text x="122" y="33.9">GND</text>
<text x="123.8" y="31.4">5V</text>
<text x="144.9" y="35.2">R2</text>
<text x="148.8" y="35.2">+3.3V</text>
<text x="151" y="31.7">IO1</text>
<text x="171.3" y="31.7">IO1</text>
<text x="179.1" y="31.7">VCC</text>
<text x="179.9" y="34.3">TX</text>
<text x="183.1" y="30.1">J4</text>
<text x="38.2" y="39">GND</text>
<text x="105.2" y="41.5">GP17</text>
<text x="105.2" y="36.4">GP4</text>
<text x="105.2" y="39">GND</text>
<text x="116.7" y="39">RXD_GP15</text>
<text x="116.9" y="36.4">TXD_GP14</text>
<text x="121.5" y="41.5">GP18</text>
<text x="139.7" y="36.5">2.4k</text>
<text x="139.7" y="39">2.4k</text>
<text x="144.9" y="37.8">R3</text>
<text x="150" y="36.8">VBUS</text>
<text x="151" y="41.9">IO2</text>
<text x="170.8" y="36.8">GND</text>
<text x="171.3" y="41.9">IO2</text>
<text x="179" y="39.4">GND</text>
<text x="179.8" y="36.8">RX</text>
<text x="187.4" y="39.8" transform="rotate(-90 187.4 39.8)">motor controller</text>
<text x="15.4" y="45.4">C1</text>
<text x="21" y="47.9">CAT24C32</text>
<text x="24.3" y="45.4">U4</text>
<text x="46.4" y="46.8">R6</text>
<text x="53.5" y="42.8">+3.3V</text>
<text x="54.1" y="46.8">R7</text>
<text x="61.7" y="46.8">R5</text>
<text x="105.2" y="44.1">GP27</text>
<text x="105.2" y="46.6">GP22</text>
<text x="121.5" y="46.6">GP23</text>
<text x="122" y="44.1">GND</text>
<text x="14.3" y="50.5">.1uF</text>
<text x="25.9" y="53">A0</text>
<text x="36.4" y="53">SDA</text>
<text x="46.1" y="49.2">3.9k</text>
<text x="53.7" y="49.2">3.9k</text>
<text x="61.2" y="49.2">1k</text>
<text x="88" y="48.7">+3.3V</text>
<text x="105.2" y="49.1">3V3</text>
<text x="105.2" y="51.7">MOSI_GP10</text>
<text x="121.5" y="49.1">GP24</text>
<text x="122" y="51.7">GND</text>
<text x="171.8" y="52.9">J1</text>
<text x="177.3" y="52.9">keypad</text>
<text x="15.8" y="56.8">GND</text>
<text x="25.9" y="55.5">A1</text>
<text x="25.9" y="58">A2</text>
<text x="33.7" y="59.4" transform="rotate(-90 33.7 59.4)">GND</text>
<text x="33.7" y="54" transform="rotate(-90 33.7 54)">VCC</text>
<text x="36.6" y="55.5">SCL</text>
<text x="37.3" y="58">WP</text>
<text x="105.2" y="54.2">MISO_GP9</text>
<text x="105.2" y="56.8">SCK_GP11</text>
<text x="105.2" y="59.3">GND</text>
<text x="118" y="56.8">CE0_GP8</text>
<text x="118" y="59.3">CE1_GP7</text>
<text x="121.5" y="54.2">GP25</text>
<text x="251" y="58.8">+1V8</text>
<text x="264.4" y="56.8">+3.3V</text>
<text x="270.7" y="59.4">+3.3V</text>
<text x="105.2" y="61.8">ID_SD</text>
<text x="105.2" y="64.4">GP5</text>
<text x="120.8" y="61.8">ID_SC</text>
<text x="122" y="64.4">GND</text>
<text x="227.7" y="65.7">VCC</text>
<text x="235.8" y="61.3">+1V8</text>
<text x="242.1" y="61.3">+1V8</text>
<text x="263.6" y="65" transform="rotate(-90 263.6 65)">4.7k</text>
<text x="264.4" y="63">R19</text>
<text x="270.8" y="65.6">R20</text>
<text x="31.1" y="68.2">GND</text>
<text x="105.2" y="66.9">GP6</text>
<text x="105.2" y="69.5">PWM1/GPI13</text>
<text x="115.7" y="66.9">PWM0/GP12</text>
<text x="122" y="69.5">GND</text>
<text x="153.5" y="66.9" transform="rotate(-90 153.5 66.9)">J2</text>
<text x="227.5" y="68.2">GND</text>
<text x="227.9" y="70.7">SCL</text>
<text x="269.9" y="67.6" transform="rotate(-90 269.9 67.6)">4.7k</text>
<text x="105.2" y="72">MISO1</text>
<text x="105.2" y="74.5">GP26</text>
<text x="105.2" y="77.1">GND</text>
<text x="120.5" y="74.5">MOSI1</text>
<text x="121.3" y="77.1">SCK1</text>
<text x="121.5" y="72">GP16</text>
<text x="160.7" y="77.3" transform="rotate(-90 160.7 77.3)">1k</text>
<text x="227.7" y="73.3">SDA</text>
<text x="242.7" y="77.1">Q1</text>
<text x="251.6" y="74.6">Q2</text>
<text x="162.1" y="78.2">R12</text>
<text x="178.5" y="82.8" transform="rotate(-90 178.5 82.8)">2.4k</text>
<text x="179.3" y="80.8">R4</text>
<text x="200.9" y="82.2">+3.3V</text>
<text x="220.2" y="83.5">LP2985-1.8</text>
<text x="223.7" y="81.1">U8</text>
<text x="240.9" y="82.9">+1V8</text>
<text x="54.8" y="87.3">+3.3V</text>
<text x="93.6" y="87.8">FB1</text>
<text x="116.9" y="88.8">RF1</text>
<text x="117.6" y="86.5">J9</text>
<text x="122.8" y="87.2">RF2</text>
<text x="205.1" y="89.9">C9</text>
<text x="217.4" y="87.2">VIN</text>
<text x="217.4" y="89.8">ON/OFF</text>
<text x="227.3" y="87.2">VOUT</text>
<text x="229.7" y="89.8">BP</text>
<text x="243.7" y="88.4">.1uF</text>
<text x="252.1" y="89.9">C11</text>
<text x="55.8" y="91">.1uF</text>
<text x="61.4" y="91">1uF</text>
<text x="85.3" y="91.1">+3.3V</text>
<text x="93.6" y="95.4">FB2</text>
<text x="100.2" y="93.5">.1uF</text>
<text x="110.8" y="94.9">R18</text>
<text x="123.5" y="91">J8</text>
<text x="205.2" y="92.2">2.2uF</text>
<text x="225.4" y="94" transform="rotate(-90 225.4 94)">GND</text>
<text x="241.6" y="93.5">C10</text>
<text x="252.2" y="92.2">2.2uF</text>
<text x="17.4" y="100">+5V</text>
<text x="54.7" y="96.1">C3</text>
<text x="61.1" y="96.1">C6</text>
<text x="77.8" y="99.7">D1</text>
<text x="99.2" y="98.6">C7</text>
<text x="110.6" y="101.1">C8</text>
<text x="110.7" y="97.5">1k</text>
<text x="27" y="102.5">.1uF</text>
<text x="29.4" y="105.1">C2</text>
<text x="34.8" y="106.3">AREF</text>
<text x="47.6" y="104.8" transform="rotate(-90 47.6 104.8)">VCC</text>
<text x="50.2" y="106.1" transform="rotate(-90 50.2 106.1)">AVCC</text>
<text x="55.8" y="106.3">PB0</text>
<text x="67.3" y="106.3">1.2k</text>
<text x="67.6" y="103.8">R13</text>
<text x="77.2" y="102.1">LED</text>
<text x="109.8" y="103.7">18pF</text>
<text x="168.9" y="105.5">+3.3V</text>
<text x="235.2" y="105.1">+3.3V</text>
<text x="245.6" y="105.1">+1V8</text>
<text x="17.2" y="108.4" transform="rotate(-90 17.2 108.4)">10k</text>
<text x="19.7" y="108" transform="rotate(-90 19.7 108)">R1</text>
<text x="21.8" y="114">+3.3V</text>
<text x="34.8" y="111.4">ADC6</text>
<text x="34.8" y="113.9">ADC7</text>
<text x="55.8" y="108.8">PB1</text>
<text x="55.8" y="111.4">PB2</text>
<text x="55.8" y="113.9">PB3</text>
<text x="113.6" y="113.4">+3.3V</text>
<text x="150.3" y="110.1">jlx12864</text>
<text x="17.2" y="116" transform="rotate(-90 17.2 116)">10k</text>
<text x="19.7" y="115.7" transform="rotate(-90 19.7 115.7)">R8</text>
<text x="28.5" y="120" transform="rotate(-90 28.5 120)">R10</text>
<text x="55.8" y="116.5">PB4</text>
<text x="55.8" y="119">PB5</text>
<text x="76.5" y="115.2">18pF</text>
<text x="80.2" y="116.5">C4</text>
<text x="243" y="117.3" transform="rotate(-90 243 117.3)">J11</text>
<text x="26" y="123.8" transform="rotate(-90 26 123.8)">10k photo</text>
<text x="49.7" y="121.5">XTAL1/PB6</text>
<text x="49.7" y="124.1">XTAL2/PB7</text>
<text x="71.5" y="122.9">8mhz</text>
<text x="77.1" y="121.7">Y1</text>
<text x="80.2" y="124.1">C5</text>
<text x="110.1" y="122.7">R17</text>
<text x="116.1" y="122.4" transform="rotate(-90 116.1 122.4)">10k</text>
<text x="22.5" y="127.8">R11</text>
<text x="28.5" y="127.5" transform="rotate(-90 28.5 127.5)">10k</text>
<text x="38.6" y="130.5">ATmega328P-AU</text>
<text x="55.8" y="129.2">PC0</text>
<text x="55.8" y="131.7">PC1</text>
<text x="71.5" y="127.9">18pF</text>
<text x="86.6" y="129.2">+3.3V</text>
<text x="95.5" y="129.2">+3.3V</text>
<text x="55.8" y="134.2">PC2</text>
<text x="55.8" y="136.8">PC3</text>
<text x="82.7" y="132.9">D2</text>
<text x="86.5" y="135.4">TX</text>
<text x="96.7" y="134.2">D3</text>
<text x="100.4" y="134.2">RX</text>
<text x="177.5" y="135.7">J5</text>
<text x="43.3" y="138.1">U5</text>
<text x="55.8" y="139.3">PC4</text>
<text x="55.8" y="141.9">PC5</text>
<text x="75" y="139.4">R9</text>
<text x="77.9" y="141.9">2k</text>
<text x="87.9" y="140.6">R16</text>
<text x="91.8" y="143.2">2k</text>
<text x="107.5" y="141.2">USBLC6-2SC6-2</text>
<text x="113.2" y="138.9">U3</text>
<text x="132.3" y="143.2">+3.3V</text>
<text x="136.8" y="140.6">+5V</text>
<text x="49.4" y="144.4">RESET/PC6</text>
<text x="55.8" y="149.5">PD0</text>
<text x="77.7" y="147">R14</text>
<text x="78.7" y="149.5">2.4k</text>
<text x="95.5" y="148.3">+3.3V</text>
<text x="101.7" y="149.9">VBUS</text>
<text x="102.7" y="144.8">IO1</text>
<text x="122.5" y="149.9">GND</text>
<text x="123" y="144.8">IO1</text>
<text x="145.7" y="148.5">J3</text>
<text x="177.5" y="145.8">J7</text>
<text x="55.8" y="152">PD1</text>
<text x="55.8" y="154.6">PD2</text>
<text x="82.8" y="154.6">R15</text>
<text x="83.8" y="152.1">2.4k</text>
<text x="102.7" y="154.9">IO2</text>
<text x="123" y="154.9">IO2</text>
<text x="145.8" y="150.8">nmea</text>
<text x="55.8" y="157.1">PD3</text>
<text x="55.8" y="159.6">PD4</text>
<text x="55.8" y="164.7">PD6</text>
<text x="55.8" y="167.3">PD7</text>
<text x="55.8" y="162.2">PD5</text>
<text x="88.7" y="163.6">J10</text>
<text x="47.6" y="171.2" transform="rotate(-90 47.6 171.2)">GND</text>
</g>
</svg>
